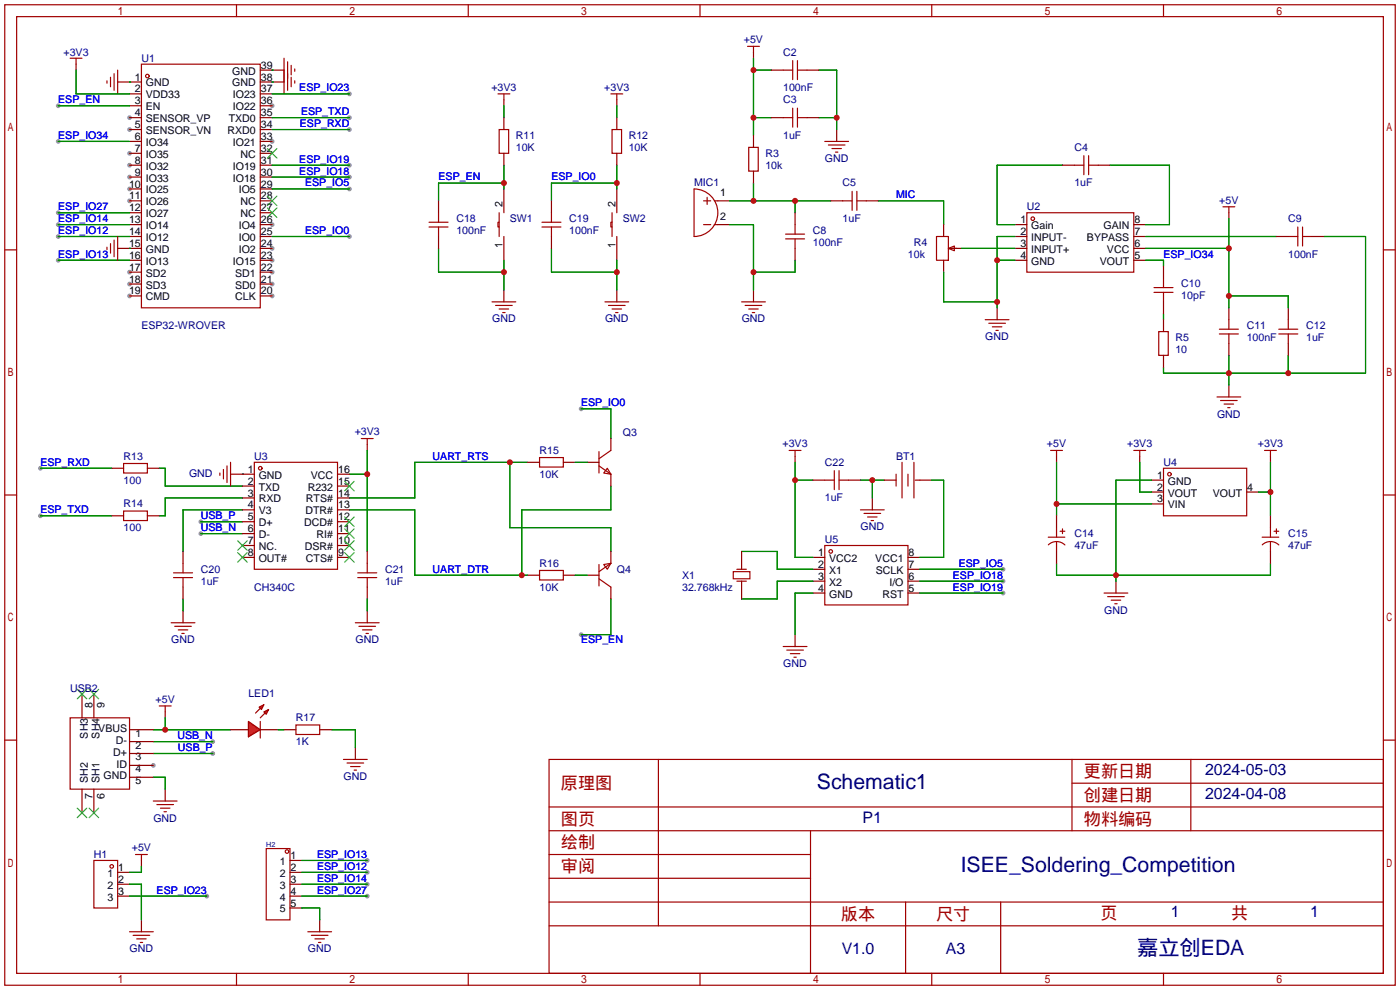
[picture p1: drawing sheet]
<svg xmlns="http://www.w3.org/2000/svg" width="299mm" height="212mm" viewBox="0 0 299 212" stroke-linecap="round" stroke-linejoin="round" font-family="sans-serif">
<g fill="#999">
<circle cx="58.2" cy="22.6" r=".51"/>
<circle cx="58.2" cy="30.2" r=".51"/>
<circle cx="58.2" cy="48" r=".51"/>
<circle cx="58.2" cy="53.1" r=".51"/>
<circle cx="58.2" cy="55.6" r=".51"/>
<circle cx="58.2" cy="58.2" r=".51"/>
<circle cx="58.2" cy="60.7" r=".51"/>
<circle cx="58.2" cy="63.2" r=".51"/>
<circle cx="27.7" cy="63.2" r=".51"/>
<circle cx="27.7" cy="60.7" r=".51"/>
<circle cx="27.7" cy="58.2" r=".51"/>
<circle cx="27.7" cy="42.9" r=".51"/>
<circle cx="27.7" cy="40.4" r=".51"/>
<circle cx="27.7" cy="37.8" r=".51"/>
<circle cx="27.7" cy="35.3" r=".51"/>
<circle cx="27.7" cy="32.8" r=".51"/>
<circle cx="27.7" cy="27.7" r=".51"/>
<circle cx="27.7" cy="25.1" r=".51"/>
<circle cx="32.8" cy="163.6" r=".51"/>
<circle cx="124.2" cy="87.4" r=".51"/>
<circle cx="124.2" cy="135.6" r=".51"/>
<circle cx="12.4" cy="22.6" r=".51"/>
<circle cx="74.7" cy="50.5" r=".51"/>
<circle cx="8.6" cy="100.1" r=".51"/>
<circle cx="8.6" cy="110.2" r=".51"/>
<circle cx="42.9" cy="111.5" r=".51"/>
<circle cx="42.9" cy="114" r=".51"/>
<circle cx="214.4" cy="121.7" r=".51"/>
<circle cx="214.4" cy="124.2" r=".51"/>
<circle cx="214.4" cy="126.7" r=".51"/>
<circle cx="74.7" cy="35.3" r=".51"/>
<circle cx="74.7" cy="37.8" r=".51"/>
<circle cx="74.7" cy="40.4" r=".51"/>
<circle cx="12.4" cy="30.2" r=".51"/>
<circle cx="45.5" cy="158.5" r=".51"/>
<circle cx="45.5" cy="161" r=".51"/>
<circle cx="44.2" cy="191.5" r=".51"/>
<circle cx="78.5" cy="183.9" r=".51"/>
<circle cx="78.5" cy="186.4" r=".51"/>
<circle cx="78.5" cy="189" r=".51"/>
<circle cx="78.5" cy="191.5" r=".51"/>
<circle cx="12.4" cy="45.5" r=".51"/>
<circle cx="12.4" cy="48" r=".51"/>
<circle cx="12.4" cy="50.5" r=".51"/>
<circle cx="12.4" cy="55.6" r=".51"/>
<circle cx="74.7" cy="25.1" r=".51"/>
<circle cx="74.7" cy="27.7" r=".51"/>
<circle cx="74.7" cy="20.1" r=".51"/>
</g>
<g fill="none" stroke="#a10000" stroke-width=".25">
<path d="M1 1h297.2v209.6h-297.2zM3.6 3.6h292.1v204.4h-292.1zM30.2 13.7h25.4v52.1h-25.4zM50.5 1v2.6M100.1 1v2.6M149.6 1v2.6M159.8 9.9h2.5M161 9.9v1.3M199.1 1v2.6M248.7 1v2.6M106.4 20.1h2.6M107.7 20.1v1.2"/>
<path d="M130.6 20.1h2.5M131.8 20.1v1.2M176.3 30.2h5.1M177 31h3.6M177.8 31.8h2M178.6 32.5h.5M1 53.4h2.6M106.7 47.5h-.3v1h.3M106.7 45.5v5M130.8 47.5h-.2v1h.2M130.8 45.5v5M148.3 40.4a5.1 5.1 0 0 1 5.1 5.1 5.1 5.1 0 0 1-5.1 5z"/>
<path d="M150.4 48h1.5M150.4 42.9h1.5M151.1 42.2v1.5M152.7 48h.7M152.7 42.9h.7M200.2 50.5h2.5v5.1h-2.5zM202.7 53.1l1.3-.5v1zM203.2 53.1h1.3M219.5 45.5h22.8v12.7h-22.8zM295.7 53.4h2.5M105.2 64.5h5M105.9 65.3h3.6"/>
<path d="M106.7 66h2M107.4 66.8h.5M129.3 64.5h5.1M130 65.3h3.6M130.8 66h2M131.6 66.8h.5M158.5 64.5h5.1M159.3 65.3h3.5M160 66h2.1M160.8 66.8h.5M210.6 68.3h5M211.3 69.1h3.6"/>
<path d="M212.1 69.8h2M212.9 70.6h.5M48.5 99.6v3.5M49.3 98.8v5.1M77.2 93.7h2.6M78.5 93.7v1.3M168.7 96.3h2.5M169.9 96.3v1.2M192.8 98.8v7.6M195.3 98.8v7.6M224.5 96.3h2.6M225.8 96.3v1.2"/>
<path d="M242.3 96.3h2.6M243.6 96.3v1.2M260.1 84.8h5.1M260.9 85.6h3.5M261.6 86.4h2.1M262.4 87.1h.5M270.3 96.3h2.5M271.5 96.3v1.2M1 105.8h2.6M47 101.1v.5M47.8 100.3v2.1M176.3 116.6h17.8v12.7h-17.8z"/>
<path d="M183.9 109h5.1M184.7 109.7h3.5M185.4 110.5h2.1M186.2 111.3h.5M191.5 101.3v2.6M194.1 101.3v2.6M195.6 102.6h1M248.7 100.1h17.7v10.1h-17.7zM295.7 105.8h2.5M36.6 133.1h5.1M37.3 133.9h3.6M38.1 134.6h2"/>
<path d="M38.9 135.4h.5M167.4 138.2h5.1M168.1 138.9h3.6M168.9 139.7h2M236 126.7h5M236.7 127.5h3.6M237.5 128.3h2M238.3 129h.5M1 158.2h2.6M34 150.9h2.6M35.3 150.9v1.2M55.6 154.2v3.5"/>
<path d="M169.7 140.5h.5M295.7 158.2h2.5M32.8 171.2h5M33.5 172h3.6M34.3 172.7h2M35.1 173.5h.5M117.3 162.3h178.4v45.7h-178.4zM117.3 177.5h178.4M117.3 172.5h178.4M140.7 162.3v35.6M173.2 177.5v30.5M229.1 162.3v15.2"/>
<path d="M229.1 167.4h66.6M254.5 162.3v15.2M117.3 182.6h55.9M117.3 197.9h178.4M117.3 192.8h178.4M117.3 187.7h55.9M193.5 192.8v15.2M213.9 192.8v15.2M50.5 208v2.6M100.1 208v2.6M149.6 208v2.6M199.1 208v2.6"/>
<path d="M248.7 208v2.6"/>
<circle cx="31.5" cy="16.3" r=".38"/>
<circle cx="220.7" cy="46.7" r=".38"/>
<circle cx="177.5" cy="117.9" r=".38"/>
<circle cx="249.9" cy="101.3" r=".38"/>
</g>
<g fill="none" stroke="#870000" stroke-width=".25">
<path d="M27.7 17.5h2.5M55.6 15h2.6M55.6 17.5h2.6M161 11.2v1.2M27.7 20.1h2.5M27.7 22.6h2.5M27.7 25.1h2.5M27.7 27.7h2.5M27.7 30.2h2.5M27.7 32.8h2.5M27.7 35.3h2.5M27.7 37.8h2.5"/>
<path d="M55.6 20.1h2.6M55.6 22.6h2.6M55.6 25.1h2.6M55.6 27.7h2.6M55.6 30.2h2.6M55.6 32.8h2.6M55.6 35.3h2.6M55.6 37.8h2.6M107.7 21.3v1.3M131.8 21.3v1.3M178.8 27.7v2.5M27.7 40.4h2.5"/>
<path d="M27.7 42.9h2.5M27.7 45.5h2.5M27.7 48h2.5M27.7 50.5h2.5M27.7 53.1h2.5M27.7 55.6h2.5M27.7 58.2h2.5M55.6 40.4h2.6M55.6 42.9h2.6M55.6 45.5h2.6M55.6 48h2.6M55.6 50.5h2.6"/>
<path d="M55.6 53.1h2.6M55.6 55.6h2.6M55.6 58.2h2.6M107.7 40.4v5.1M107.7 50.5v5.1M131.8 40.4v5.1M131.8 50.5v5.1M153.4 42.9h2.6M153.4 48h2.6M201.7 48v2.5M201.7 55.6v2.6M202.9 53.1h2.6"/>
<path d="M216.9 48h2.6M216.9 50.5h2.6M216.9 53.1h2.6M216.9 55.6h2.6M242.3 48h2.6M242.3 50.5h2.6M242.3 53.1h2.6M242.3 55.6h2.6M27.7 60.7h2.5M27.7 63.2h2.5M55.6 60.7h2.6M55.6 63.2h2.6"/>
<path d="M107.7 62v2.5M131.8 62v2.5M161 62v2.5M213.1 65.8v2.5M78.5 95v1.3M169.9 97.5v1.3M225.8 97.5v1.3M243.6 97.5v1.3M262.6 82.3v2.5M271.5 97.5v1.3M49.3 101.3h2.5M173.7 119.1h2.6"/>
<path d="M186.4 106.4v2.6M189 102.6h2.5M194.1 119.1h2.5M196.6 102.6h2.5M246.1 102.6h2.6M246.1 105.2h2.6M246.1 107.7h2.6M266.4 105.2h2.6M39.1 130.6v2.5M169.9 135.6v2.6M173.7 121.7h2.6M173.7 124.2h2.6"/>
<path d="M173.7 126.7h2.6M194.1 121.7h2.5M194.1 124.2h2.5M194.1 126.7h2.5M238.5 124.2v2.5M35.3 152.1v1.3M35.3 168.7v2.5"/>
</g>
<path d="M57.1 31.8l2.1 2M59.2 31.8l-2.1 2M57.1 41.9l2.1 2M57.1 44.4l2.1 2.1M59.2 41.9l-2.1 2M59.2 44.4l-2.1 2.1" fill="none" stroke="#3c3" stroke-width=".25"/>
<g fill="none" stroke="#008700" stroke-width=".25">
<path d="M161 12.4v16.6M161 15h3.8M175 15h3.8v12.7M12.4 22.6h15.3M12.4 30.2h15.3M58.2 35.3h16.5M58.2 37.8h16.5M107.7 22.6v2.5M107.7 35.3v5.1M107.7 39.1h-14v3.8M131.8 39.1h-13.9v3.8M131.8 22.6v2.5"/>
<path d="M131.8 35.3v5.1M161 39.1v3.8M161 25.1h3.8M175 25.1h3.8M227.1 35.3h-14v12.7h3.8M237.2 35.3h12.7v12.7h-5M58.2 50.5h16.5M58.2 40.4h16.5M93.7 53.1v5.1h14M107.7 55.6v6.4M117.9 53.1v5.1h13.9M131.8 55.6v6.4"/>
<path d="M156 48h5v14M156 42.9h21.5M169.9 55.6v2.6h-8.9M169.9 42.9v2.6M187.7 42.9h14v5.1M201.7 58.2v6.3h11.4M205.5 53.1h11.4M213.1 55.6h3.8M216.9 50.5h-3.8v15.3M244.9 50.5h27.9M244.9 55.6h3.8v1.3M283 50.5h8.8v29.3h-43.1v-1.3"/>
<path d="M248.7 67.1v1.2M262.6 75.9v6.4M275.3 75.9v3.9M78.5 96.3v21.6M109 98.8v14h21.6v5.1M112.8 98.8h-24.2v7.6h-13.9M124.2 87.4h6.4v6.3M169.9 98.8v20.3h3.8M225.8 98.8v11.4M243.6 98.8v6.4h2.5M271.5 98.8v11.4M8.6 100.1h15.3"/>
<path d="M8.6 110.2h15.3M34 100.1h1.3v3.8h16.5M42.9 111.5h8.9M42.9 114h8.9M51.8 106.4h-16.5v3.8h-1.3M51.8 109h-12.7v8.9M74.7 109h13.9v13.9h24.2M74.7 101.3h3.8M130.6 103.9v5.1h-19.1v13.9M158.5 117.9h7.6v3.8h7.6M169.9 102.6h3.8M183.9 102.6h5.1"/>
<path d="M186.4 102.6v3.8M199.1 102.6h2.6v16.5h-5.1M225.8 107.7h20.3M246.1 102.6h-7.6v21.6M269 105.2h2.5M39.1 128v2.6M130.6 128v7.6h-6.4M173.7 126.7h-3.8v8.9M173.7 124.2h-7.6v3.8h-7.6M196.6 121.7h17.8M196.6 124.2h17.8M196.6 126.7h17.8"/>
<path d="M225.8 120.4v2.5h45.7v-2.5M32.8 156h16.5M32.8 158.5h12.7M35.3 153.4v2.6M32.8 166.1h2.5v2.6M32.8 161h12.7"/>
</g>
<g fill="#f00" stroke="#a10000" stroke-width=".25">
<path d="M53.1 154.2l2.5 1.8-2.5 1.5z"/>
<path d="M55.4 151.1l1-.5-.5 1z"/>
<path d="M56.4 152.1l1-.5-.5 1.1z"/>
</g>
<g fill="none" stroke="#a10000" stroke-width=".25">
<path d="M15 12.4h2.5M16.3 12.4v1.3M22.9 17.3v.5M23.6 16.5v2M24.4 15.7v3.6M25.1 15v5.1M60.7 12.4v7.7M61.5 13.2v6.1M62.2 14v2M62.2 16.5v2M63 14.7v.5M63 17.3v.5"/>
<path d="M167.4 15h2M169.4 13v4M170.4 13v4M170.4 15h2.1M106.7 27.7h2v5.1h-2zM130.8 27.7h2v5.1h-2zM160 31.5h2.1v5.1h-2.1zM167.4 25.1h2M169.4 23.1v4.1M170.4 25.1h2.1M170.4 23.1v4.1M229.6 35.3h2"/>
<path d="M231.6 33.3v4M232.7 35.3h2M232.7 33.3v4M22.9 52.8v.5M23.6 52.1v2M24.4 51.3v3.6M25.1 50.5v5.1M91.7 48.5h4.1M91.7 47.5h4.1M93.7 45.5v2M93.7 48.5v2M115.8 48.5h4.1"/>
<path d="M115.8 47.5h4.1M117.9 45.5v2M117.9 48.5v2M167.9 50h4.1M167.9 51.1h4.1M169.9 48v2M169.9 51.1v2M180.1 42.9h2M182.1 40.9v4.1M183.1 42.9h2.1M183.1 40.9v4.1M248.7 59.4v2.1"/>
<path d="M261.4 44.2h2.5M262.6 44.2v1.3M275.3 50.5h2.1M277.4 48.5v4.1M278.4 48.5v4.1M278.4 50.5h2M246.6 62.5h4.1M246.6 61.5h4.1M247.6 70.9h2.1v5h-2.1zM248.7 62.5v2M260.6 71.4h4.1M260.6 70.4h4.1"/>
<path d="M262.6 68.3v2.1M262.6 71.4v2M273.3 71.4h4.1M273.3 70.4h4.1M275.3 68.3v2.1M275.3 71.4v2M26.4 99.1h5.1v2h-5.1zM54.4 98.8h17.7v22.9h-17.7zM115.3 97.8h5.1v2h-5.1zM128 99.6l2.6 1.7M128 96.5v4.6M130.6 96.3l-2.6 1.7"/>
<path d="M26.4 109.2h5.1v2.1h-5.1zM129.8 100.1l.8 1.2-1.6-.2zM176.3 102.6h2M178.3 100.6v4M179.3 100.6v4M179.3 102.6h2.1M224 114.8h3.6M224.1 116.4a2.54 2.54 0 0 1 3.5 .1M225.8 112.8v2M225.8 115.8v2.1M226.6 113.5h1M227.1 113v1"/>
<path d="M269.7 114.8h3.6M269.8 116.4a2.54 2.54 0 0 1 3.5 .1M271.5 112.8v2M271.5 115.8v2.1M272.3 113.5h1M272.8 113v1M37.1 123.4h4M37.1 122.4h4M39.1 120.4v2M39.1 123.4v2.1M75.9 133.1h5.1M76.5 123.4h4"/>
<path d="M76.5 122.4h4M76.7 133.9h3.6M77.5 134.6h2M78.2 135.4h.5M78.5 120.4v2M78.5 123.4v2.1M115.3 121.9h5.1v2.1h-5.1zM128 120.6v4.6M128 123.7l2.6 1.8M129 120.6l1.6-.2-.8 1.3zM130.6 120.4l-2.6 1.8M156.7 122.2h3.6v1.5h-3.6z"/>
<path d="M157.5 124.2h2M157.5 121.7h2M15 153.4h12.7v15.3h-12.7zM55.6 151.4l-1 1M56.6 152.4l-1 1M63.2 154.9h5.1v2.1h-5.1zM73.4 162.3h5.1M74.2 163.1h3.5M74.9 163.8h2.1M75.7 164.6h.5M20.1 183.9h5v10.2h-5zM27.7 199.1h5.1"/>
<path d="M28.4 199.9h3.6M29 182.6h2.5M30.2 182.6v1.3M56.9 181.4h5.1v15.2h-5.1zM65.8 199.1h5.1M66.5 199.9h3.6M29.2 200.7h2M30 201.4h.5M67.3 200.7h2M68.1 201.4h.5"/>
<circle cx="55.6" cy="100.1" r=".38"/>
<circle cx="23.9" cy="185.2" r=".38"/>
<circle cx="61.3" cy="182" r=".38"/>
</g>
<g fill="none" stroke="#870000" stroke-width=".25">
<path d="M16.3 13.7v1.3M25.1 17.5h2.6M58.2 17.5h2.5M58.2 15h2.5M164.8 15h2.6M172.5 15h2.5M107.7 25.1v2.6M107.7 32.8v2.5M131.8 25.1v2.6M131.8 32.8v2.5M161 29v2.5M161 36.6v2.5"/>
<path d="M164.8 25.1h2.6M172.5 25.1h2.5M227.1 35.3h2.5M234.7 35.3h2.5M25.1 53.1h2.6M93.7 42.9v2.6M93.7 50.5v2.6M117.9 42.9v2.6M117.9 50.5v2.6M169.9 45.5v2.5M169.9 53.1v2.5M177.5 42.9h2.6"/>
<path d="M185.2 42.9h2.5M248.7 56.9v2.5M262.6 45.5v1.2M272.8 50.5h2.5M280.4 50.5h2.6M248.7 64.5v2.6M248.7 68.3v2.6M248.7 75.9v2.6M262.6 65.8v2.5M262.6 73.4v2.5M275.3 65.8v2.5M275.3 73.4v2.5"/>
<path d="M112.8 98.8h2.5M120.4 98.8h2.5M125.5 98.8h2.5M130.6 93.7v2.6M23.9 100.1h2.5M23.9 110.2h2.5M31.5 100.1h2.5M31.5 110.2h2.5M39.1 117.9v2.5M51.8 101.3h2.6M51.8 103.9h2.6M51.8 106.4h2.6"/>
<path d="M51.8 109h2.6M51.8 111.5h2.6M51.8 114h2.6M51.8 116.6h2.6M51.8 119.1h2.6M72.1 101.3h2.6M72.1 103.9h2.6M72.1 106.4h2.6M72.1 109h2.6M72.1 111.5h2.6M72.1 114h2.6M72.1 116.6h2.6"/>
<path d="M72.1 119.1h2.6M78.5 117.9v2.5M130.6 101.3v2.6M130.6 117.9v2.5M158.5 117.9v3.8M173.7 102.6h2.6M181.4 102.6h2.5M225.8 110.2v2.6M225.8 117.9v2.5M271.5 110.2v2.6M271.5 117.9v2.5M39.1 125.5v2.5"/>
<path d="M78.5 125.5v2.5M78.5 130.6v2.5M112.8 122.9h2.5M120.4 122.9h2.5M125.5 122.9h2.5M130.6 125.5v2.5M158.5 124.2v3.8M17.5 148.3v5.1M20.1 148.3v5.1M27.7 156h5.1M27.7 158.5h5.1M49.3 156h3.8"/>
<path d="M55.6 156h3.8M60.7 156h2.5M68.3 156h2.6M75.9 159.8v2.5M17.5 168.7v5M20.1 168.7v5M27.7 166.1h5.1M27.7 163.6h5.1M27.7 161h5.1M25.1 186.4h2.6M25.1 189h2.6M25.1 191.5h2.6"/>
<path d="M30.2 183.9v1.3M30.2 196.6v2.5M62 186.4h2.5M62 189h2.5M62 191.5h2.5M62 183.9h2.5M62 194.1h2.5M68.3 196.6v2.5"/>
</g>
<g fill="none" stroke="#008700" stroke-width=".25">
<path d="M16.3 15v5.1h11.4M27.7 17.5h.1M58.2 15h.1M58.2 17.5h.1M58.2 25.1h16.5M58.2 27.7h16.5M58.2 20.1h16.5M12.4 45.5h15.3M12.4 48h15.3M12.4 50.5h15.3M12.4 55.6h15.3M27.7 53.1h.1"/>
<path d="M244.9 53.1h17.7M262.6 46.7v19.1M262.6 63.2h12.7v2.6M122.9 98.8h2.6M51.8 101.3h.1M78.5 128v2.6M122.9 122.9h2.6M59.4 156h1.3M70.9 156h5v3.8M27.7 189h2.5v7.6M27.7 191.5h16.5M30.2 185.2v1.2h-2.5"/>
<path d="M64.5 186.4h14M64.5 189h14M64.5 191.5h14M64.5 194.1h3.8v2.5M64.5 183.9h14"/>
</g>
<g fill="none" stroke="#3c3" stroke-width=".25">
<path d="M50.8 115.6l2 2M50.8 118.1l2 2M52.8 115.6l-2 2M52.8 118.1l-2 2M73.7 118.1l2 2M73.7 115.6l2 2M73.7 113l2 2.1M73.7 110.5l2 2M73.7 102.9l2 2M75.7 118.1l-2 2M75.7 115.6l-2 2M75.7 113l-2 2.1"/>
<path d="M75.7 110.5l-2 2M75.7 102.9l-2 2M16.5 147.3l2 2.1M18.5 147.3l-2 2.1M19 147.3l2.1 2.1M21.1 147.3l-2.1 2.1M16.5 172.7l2 2.1M18.5 172.7l-2 2.1M19 172.7l2.1 2.1M21.1 172.7l-2.1 2.1"/>
</g>
<g fill="#c00">
<circle cx="107.7" cy="39.1" r=".63"/>
<circle cx="107.7" cy="58.2" r=".63"/>
<circle cx="131.8" cy="39.1" r=".63"/>
<circle cx="131.8" cy="58.2" r=".63"/>
<circle cx="109" cy="98.8" r=".63"/>
<circle cx="111.5" cy="122.9" r=".63"/>
<circle cx="78.5" cy="101.3" r=".63"/>
<circle cx="161" cy="15" r=".63"/>
<circle cx="161" cy="25.1" r=".63"/>
<circle cx="161" cy="58.2" r=".63"/>
<circle cx="169.9" cy="42.9" r=".63"/>
<circle cx="161" cy="42.9" r=".63"/>
<circle cx="178.8" cy="25.1" r=".63"/>
<circle cx="213.1" cy="64.5" r=".63"/>
<circle cx="213.1" cy="55.6" r=".63"/>
<circle cx="262.6" cy="79.8" r=".63"/>
<circle cx="275.3" cy="79.8" r=".63"/>
<circle cx="169.9" cy="102.6" r=".63"/>
<circle cx="186.4" cy="102.6" r=".63"/>
<circle cx="238.5" cy="122.9" r=".63"/>
<circle cx="271.5" cy="105.2" r=".63"/>
<circle cx="225.8" cy="107.7" r=".63"/>
<circle cx="35.3" cy="156" r=".63"/>
<circle cx="262.6" cy="53.1" r=".63"/>
<circle cx="262.6" cy="63.2" r=".63"/>
</g>
<g font-size="4.5" fill="#000080">
<text x="174.6" y="168.6">Schematic1</text>
<text x="205.3" y="186.3">ISEE_Soldering_Competition</text>
<text x="243" y="204.1">嘉立创EDA</text>
</g>
<g font-size="3.7" fill="#a00000">
<text x="231.6" y="166.1">更新日期</text>
<text x="119.9" y="168.6">原理图</text>
<text x="231.6" y="171.2">创建日期</text>
<text x="119.9" y="176.3">图页</text>
<text x="231.6" y="176.3">物料编码</text>
<text x="119.9" y="181.3">绘制</text>
<text x="119.9" y="186.4">审阅</text>
<text x="179.7" y="196.6">版本</text>
<text x="200" y="196.6">尺寸</text>
<text x="235.2" y="196.3">页</text>
<text x="263.1" y="196.3">共</text>
</g>
<g font-size="3.4" fill="#000080">
<text x="257.6" y="165.7">2024-05-03</text>
<text x="257.6" y="170.8">2024-04-08</text>
<text x="184.4" y="175.9">P1</text>
<text x="250.3" y="196">1</text>
<text x="280" y="196">1</text>
<text x="179.9" y="203.8">V1.0</text>
<text x="202.1" y="203.8">A3</text>
</g>
<g font-size="2.3" fill="#000080">
<text x="13.6" y="11.9">+3V3</text>
<text x="159" y="9.2">+5V</text>
<text x="167.4" y="11.9">C2</text>
<text x="30.2" y="13.2">U1</text>
<text x="105" y="19.5">+3V3</text>
<text x="129.1" y="19.5">+3V3</text>
<text x="167.4" y="22.1">C3</text>
<text x="167.4" y="19.5">100nF</text>
<text x="110.2" y="29.7">R11</text>
<text x="134.4" y="29.7">R12</text>
<text x="167.4" y="29.7">1uF</text>
<text x="110.2" y="32.2">10K</text>
<text x="134.4" y="32.2">10K</text>
<text x="163.6" y="33.5">R3</text>
<text x="176.3" y="34.6">GND</text>
<text x="229.6" y="32.2">C4</text>
<text x="148.3" y="39.8">MIC1</text>
<text x="163.6" y="36">10k</text>
<text x="180.1" y="39.8">C5</text>
<text x="229.6" y="39.8">1uF</text>
<text x="97.5" y="47.5">C18</text>
<text x="109" y="47.5">SW1</text>
<text x="121.7" y="47.5">C19</text>
<text x="133.1" y="47.5">SW2</text>
<text x="180.1" y="47.5">1uF</text>
<text x="219.5" y="44.9">U2</text>
<text x="260.6" y="43.5">+5V</text>
<text x="275.3" y="47.5">C9</text>
<text x="97.5" y="50">100nF</text>
<text x="121.7" y="50">100nF</text>
<text x="173.7" y="50">C8</text>
<text x="173.7" y="52.5">100nF</text>
<text x="195.3" y="52.5">R4</text>
<text x="194.1" y="55.1">10k</text>
<text x="275.3" y="55.1">100nF</text>
<text x="252.5" y="61.4">C10</text>
<text x="252.5" y="64">10pF</text>
<text x="30.2" y="70.3">ESP32-WROVER</text>
<text x="105.2" y="68.9">GND</text>
<text x="129.3" y="68.9">GND</text>
<text x="158.5" y="68.9">GND</text>
<text x="266.4" y="70.3">C11</text>
<text x="279.1" y="70.3">C12</text>
<text x="210.6" y="72.7">GND</text>
<text x="251.2" y="72.9">R5</text>
<text x="251.2" y="75.4">10</text>
<text x="266.4" y="72.9">100nF</text>
<text x="279.1" y="72.9">1uF</text>
<text x="260.1" y="89.2">GND</text>
<text x="75.8" y="93">+3V3</text>
<text x="133.1" y="93.2">Q3</text>
<text x="167.2" y="95.6">+3V3</text>
<text x="223.8" y="95.6">+5V</text>
<text x="240.9" y="95.6">+3V3</text>
<text x="268.8" y="95.6">+3V3</text>
<text x="26.4" y="98.3">R13</text>
<text x="40.4" y="101.9">GND</text>
<text x="54.4" y="98.3">U3</text>
<text x="115.3" y="97">R15</text>
<text x="176.3" y="99.5">C22</text>
<text x="191.5" y="98.3">BT1</text>
<text x="248.7" y="99.5">U4</text>
<text x="26.4" y="103.3">100</text>
<text x="115.3" y="102.1">10K</text>
<text x="176.3" y="107.2">1uF</text>
<text x="26.4" y="108.4">R14</text>
<text x="26.4" y="113.5">100</text>
<text x="183.9" y="113.4">GND</text>
<text x="176.3" y="116">U5</text>
<text x="229.6" y="114.8">C14</text>
<text x="229.6" y="117.3">47uF</text>
<text x="275.3" y="114.8">C15</text>
<text x="275.3" y="117.3">47uF</text>
<text x="42.9" y="122.4">C20</text>
<text x="42.9" y="124.9">1uF</text>
<text x="82.3" y="122.4">C21</text>
<text x="82.3" y="124.9">1uF</text>
<text x="115.3" y="121.1">R16</text>
<text x="131.8" y="122.4">Q4</text>
<text x="145.8" y="123.7">X1</text>
<text x="54.4" y="126.2">CH340C</text>
<text x="115.3" y="126.2">10K</text>
<text x="145.8" y="126.2">32.768kHz</text>
<text x="236" y="131.1">GND</text>
<text x="36.6" y="137.5">GND</text>
<text x="76" y="137.5">GND</text>
<text x="167.4" y="142.6">GND</text>
<text x="15" y="147.8">USB2</text>
<text x="53.1" y="149.1">LED1</text>
<text x="33.3" y="150.2">+5V</text>
<text x="63.2" y="154.1">R17</text>
<text x="63.2" y="159.2">1K</text>
<text x="73.4" y="166.7">GND</text>
<text x="32.8" y="175.6">GND</text>
<text x="20.1" y="183.4">H1</text>
<text x="28.2" y="181.9">+5V</text>
<text x="27.7" y="203.5">GND</text>
<text x="65.8" y="203.5">GND</text>
</g>
<g font-size="2.3">
<text x="28.8" y="17.2">1</text>
<text x="49.6" y="15.9">GND</text>
<text x="55.8" y="14.7">39</text>
<text x="55.8" y="17.2">38</text>
<text x="28.8" y="22.3">3</text>
<text x="28.8" y="19.8">2</text>
<text x="31.2" y="23.6">EN</text>
<text x="31.2" y="21">VDD33</text>
<text x="31.2" y="18.5">GND</text>
<text x="49.6" y="18.5">GND</text>
<text x="49.8" y="21">IO23</text>
<text x="49.8" y="23.6">IO22</text>
<text x="55.8" y="19.8">37</text>
<text x="55.8" y="22.3">36</text>
<text x="28.8" y="29.9">6</text>
<text x="28.8" y="27.4">5</text>
<text x="28.8" y="24.8">4</text>
<text x="31.2" y="28.6">SENSOR_VN</text>
<text x="31.2" y="26.1">SENSOR_VP</text>
<text x="48.6" y="28.6">RXD0</text>
<text x="48.9" y="26.1">TXD0</text>
<text x="55.8" y="24.8">35</text>
<text x="55.8" y="27.4">34</text>
<text x="55.8" y="29.9">33</text>
<text x="28.8" y="35">8</text>
<text x="28.8" y="32.5">7</text>
<text x="31.2" y="33.7">IO35</text>
<text x="31.2" y="31.2">IO34</text>
<text x="49.8" y="31.2">IO21</text>
<text x="51.4" y="33.7">NC</text>
<text x="55.8" y="32.5">32</text>
<text x="55.8" y="35">31</text>
<text x="27.6" y="40.1">10</text>
<text x="28.8" y="37.5">9</text>
<text x="31.2" y="41.3">IO25</text>
<text x="31.2" y="38.8">IO33</text>
<text x="31.2" y="36.3">IO32</text>
<text x="49.8" y="36.3">IO19</text>
<text x="49.8" y="38.8">IO18</text>
<text x="51" y="41.3">IO5</text>
<text x="55.8" y="37.5">30</text>
<text x="55.8" y="40.1">29</text>
<text x="153.9" y="41.9">1</text>
<text x="27.6" y="47.7">13</text>
<text x="27.6" y="45.2">12</text>
<text x="27.6" y="42.6">11</text>
<text x="31.2" y="46.4">IO27</text>
<text x="31.2" y="43.9">IO26</text>
<text x="51.4" y="43.9">NC</text>
<text x="51.4" y="46.4">NC</text>
<text x="55.8" y="42.6">28</text>
<text x="55.8" y="45.2">27</text>
<text x="55.8" y="47.7">26</text>
<text x="107.4" y="44.2" transform="rotate(-90 107.4 44.2)">2</text>
<text x="131.5" y="44.2" transform="rotate(-90 131.5 44.2)">2</text>
<text x="153.9" y="47">2</text>
<text x="218.1" y="47.7">1</text>
<text x="242.4" y="47.7">8</text>
<text x="27.6" y="52.8">15</text>
<text x="27.6" y="50.2">14</text>
<text x="31.2" y="51.5">IO12</text>
<text x="31.2" y="49">IO14</text>
<text x="51" y="49">IO4</text>
<text x="51" y="51.5">IO0</text>
<text x="55.8" y="50.2">25</text>
<text x="55.8" y="52.8">24</text>
<text x="107.4" y="53.1" transform="rotate(-90 107.4 53.1)">1</text>
<text x="131.5" y="53.1" transform="rotate(-90 131.5 53.1)">1</text>
<text x="218.1" y="50.2">2</text>
<text x="218.1" y="52.8">3</text>
<text x="220.4" y="49">Gain</text>
<text x="220.4" y="51.5">INPUT-</text>
<text x="232.3" y="51.5">BYPASS</text>
<text x="235.8" y="49">GAIN</text>
<text x="242.4" y="52.8">6</text>
<text x="242.4" y="50.2">7</text>
<text x="27.6" y="57.9">17</text>
<text x="27.6" y="55.3">16</text>
<text x="31.2" y="59.1">SD2</text>
<text x="31.2" y="56.6">IO13</text>
<text x="31.2" y="54">GND</text>
<text x="49.8" y="56.6">IO15</text>
<text x="50.3" y="59.1">SD1</text>
<text x="51" y="54">IO2</text>
<text x="55.8" y="55.3">23</text>
<text x="55.8" y="57.9">22</text>
<text x="218.1" y="55.3">4</text>
<text x="220.4" y="54">INPUT+</text>
<text x="220.4" y="56.6">GND</text>
<text x="235.1" y="56.6">VOUT</text>
<text x="236.6" y="54">VCC</text>
<text x="242.4" y="55.3">5</text>
<text x="27.6" y="62.9">19</text>
<text x="27.6" y="60.4">18</text>
<text x="31.2" y="64.2">CMD</text>
<text x="31.2" y="61.7">SD3</text>
<text x="50.3" y="61.7">SD0</text>
<text x="50.3" y="64.2">CLK</text>
<text x="55.8" y="60.4">21</text>
<text x="55.8" y="62.9">20</text>
<text x="53" y="101">1</text>
<text x="72.3" y="101">16</text>
<text x="53" y="103.6">2</text>
<text x="53" y="106.1">3</text>
<text x="55.3" y="102.3">GND</text>
<text x="55.3" y="104.8">TXD</text>
<text x="55.3" y="107.4">RXD</text>
<text x="65.4" y="107.4">RTS#</text>
<text x="65.8" y="104.8">R232</text>
<text x="66.4" y="102.3">VCC</text>
<text x="72.3" y="106.1">14</text>
<text x="72.3" y="103.6">15</text>
<text x="247.3" y="102.3">1</text>
<text x="247.3" y="104.8">2</text>
<text x="247.3" y="107.4">3</text>
<text x="249.6" y="103.6">GND</text>
<text x="249.6" y="106.1">VOUT</text>
<text x="259.2" y="106.1">VOUT</text>
<text x="266.6" y="104.8">4</text>
<text x="53" y="108.7">4</text>
<text x="53" y="111.2">5</text>
<text x="53" y="113.7">6</text>
<text x="55.3" y="109.9">V3</text>
<text x="55.3" y="112.5">D+</text>
<text x="65" y="112.5">DCD#</text>
<text x="65.3" y="109.9">DTR#</text>
<text x="72.3" y="113.7">11</text>
<text x="72.3" y="111.2">12</text>
<text x="72.3" y="108.7">13</text>
<text x="249.6" y="108.7">VIN</text>
<text x="53" y="116.3">7</text>
<text x="53" y="118.8">8</text>
<text x="55.3" y="115">D-</text>
<text x="55.3" y="117.5">NC.</text>
<text x="65.1" y="117.5">DSR#</text>
<text x="67.7" y="115">RI#</text>
<text x="72.3" y="118.8">9</text>
<text x="72.3" y="116.3">10</text>
<text x="174.9" y="118.8">1</text>
<text x="194.2" y="118.8">8</text>
<text x="55.3" y="120.1">OUT#</text>
<text x="65.4" y="120.1">CTS#</text>
<text x="174.9" y="121.4">2</text>
<text x="174.9" y="123.9">3</text>
<text x="177.2" y="120.1">VCC2</text>
<text x="177.2" y="122.6">X1</text>
<text x="177.2" y="125.2">X2</text>
<text x="187.1" y="120.1">VCC1</text>
<text x="187.2" y="122.6">SCLK</text>
<text x="190.1" y="125.2">I/O</text>
<text x="194.2" y="123.9">6</text>
<text x="194.2" y="121.4">7</text>
<text x="174.9" y="126.4">4</text>
<text x="177.2" y="127.7">GND</text>
<text x="188.6" y="127.7">RST</text>
<text x="194.2" y="126.4">5</text>
<text x="19.8" y="151.4" transform="rotate(-90 19.8 151.4)">8</text>
<text x="22.3" y="151.4" transform="rotate(-90 22.3 151.4)">9</text>
<text x="18.8" y="157.8" transform="rotate(-90 18.8 157.8)">SH3</text>
<text x="21" y="156.4">VBUS</text>
<text x="21.3" y="157.8" transform="rotate(-90 21.3 157.8)">SH4</text>
<text x="24.2" y="161.5">D+</text>
<text x="24.8" y="159">D-</text>
<text x="29" y="160">2</text>
<text x="29" y="157.4">1</text>
<text x="18.8" y="167.4" transform="rotate(-90 18.8 167.4)">SH2</text>
<text x="21.3" y="167.4" transform="rotate(-90 21.3 167.4)">SH1</text>
<text x="22.1" y="166.6">GND</text>
<text x="24.9" y="164.1">ID</text>
<text x="29" y="167.6">5</text>
<text x="29" y="165.1">4</text>
<text x="29" y="162.5">3</text>
<text x="19.8" y="170.7" transform="rotate(-90 19.8 170.7)">7</text>
<text x="22.3" y="170.7" transform="rotate(-90 22.3 170.7)">6</text>
<text x="59.8" y="184.9">1</text>
<text x="62.1" y="183.6">1</text>
<text x="22.9" y="187.4">1</text>
<text x="22.9" y="189.9">2</text>
<text x="25.3" y="186.1">1</text>
<text x="25.3" y="188.7">2</text>
<text x="25.3" y="191.2">3</text>
<text x="59.8" y="187.4">2</text>
<text x="59.8" y="189.9">3</text>
<text x="62.1" y="186.1">2</text>
<text x="62.1" y="188.7">3</text>
<text x="62.1" y="191.2">4</text>
<text x="22.9" y="192.5">3</text>
<text x="59.8" y="192.5">4</text>
<text x="59.8" y="195">5</text>
<text x="62.1" y="193.7">5</text>
</g>
<g font-size="2.3" fill="#00f">
<text x="12.4" y="22.1">ESP_EN</text>
<text x="64" y="19.5">ESP_IO23</text>
<text x="12.4" y="29.7">ESP_IO34</text>
<text x="64.1" y="27.1">ESP_RXD</text>
<text x="64.3" y="24.6">ESP_TXD</text>
<text x="64" y="34.8">ESP_IO19</text>
<text x="64" y="37.3">ESP_IO18</text>
<text x="65.2" y="39.8">ESP_IO5</text>
<text x="93.7" y="38.6">ESP_EN</text>
<text x="117.9" y="38.6">ESP_IO0</text>
<text x="12.4" y="44.9">ESP_IO27</text>
<text x="12.4" y="47.5">ESP_IO14</text>
<text x="191.5" y="42.4">MIC</text>
<text x="12.4" y="50">ESP_IO12</text>
<text x="65.2" y="50">ESP_IO0</text>
<text x="12.4" y="55.1">ESP_IO13</text>
<text x="248.7" y="55.1">ESP_IO34</text>
<text x="124.2" y="86.8">ESP_IO0</text>
<text x="8.6" y="99.5">ESP_RXD</text>
<text x="92.5" y="98.3">UART_RTS</text>
<text x="8.6" y="109.7">ESP_TXD</text>
<text x="42.9" y="111">USB_P</text>
<text x="42.9" y="113.5">USB_N</text>
<text x="92.5" y="122.4">UART_DTR</text>
<text x="203.7" y="123.7">ESP_IO18</text>
<text x="204.9" y="121.1">ESP_IO5</text>
<text x="203.7" y="126.2">ESP_IO19</text>
<text x="124.2" y="137.4">ESP_EN</text>
<text x="37.9" y="158">USB_N</text>
<text x="38" y="160.5">USB_P</text>
<text x="67.8" y="183.4">ESP_IO13</text>
<text x="67.8" y="185.9">ESP_IO12</text>
<text x="33.5" y="191">ESP_IO23</text>
<text x="67.8" y="188.4">ESP_IO14</text>
<text x="67.8" y="191">ESP_IO27</text>
</g>
<text font-size="1.5" fill="#000080" x="56.9" y="181">H2</text>
</svg>
